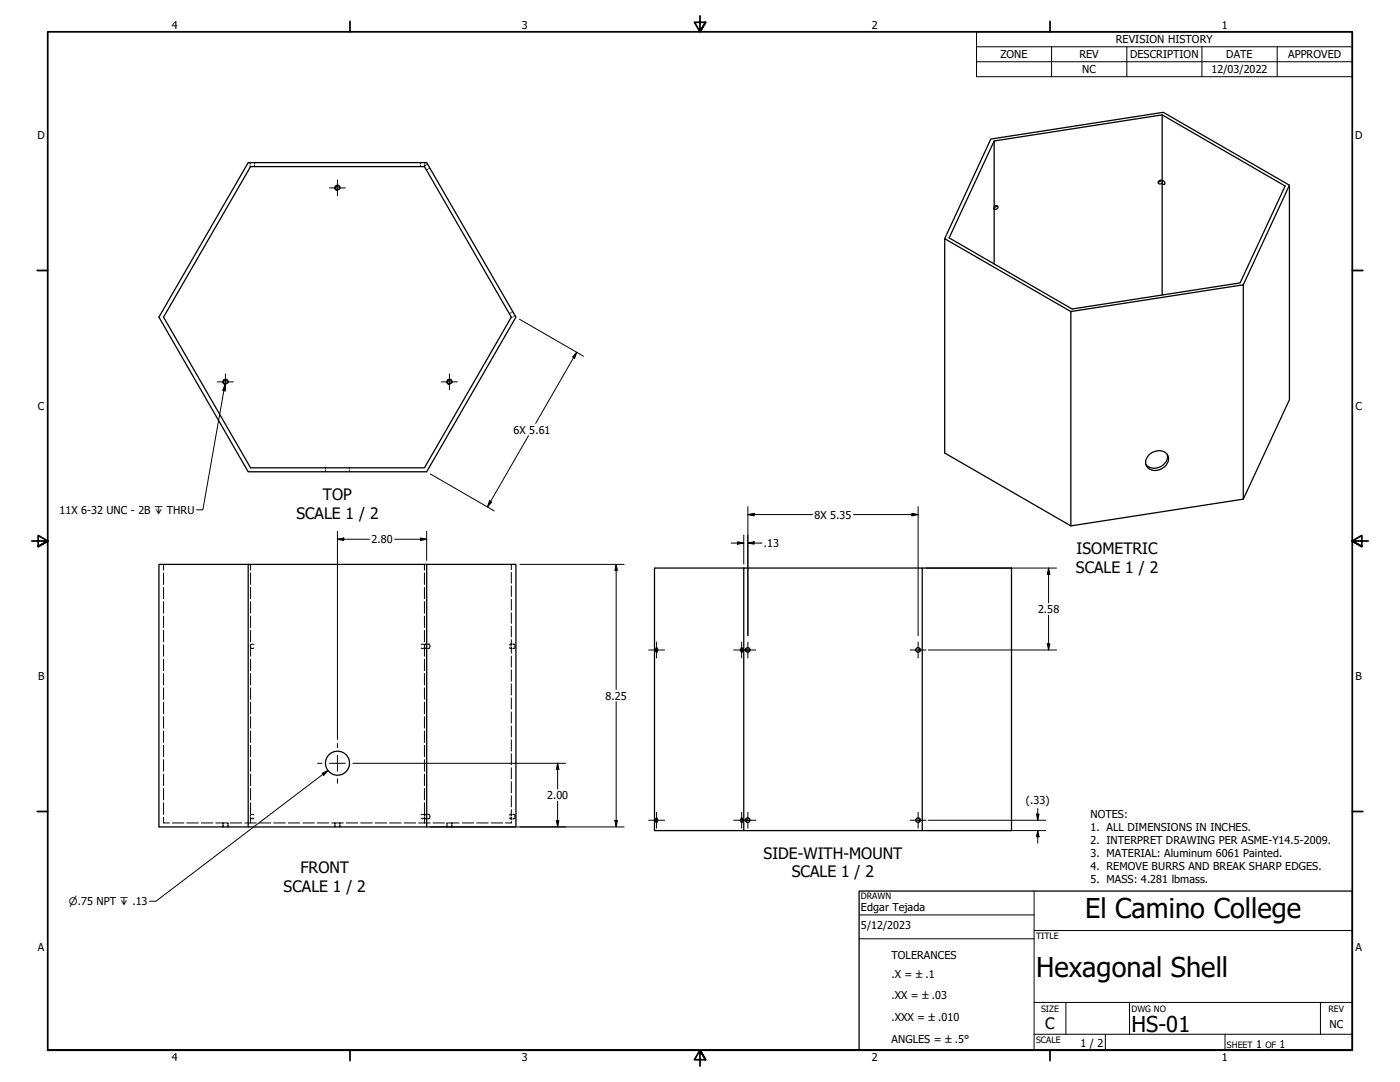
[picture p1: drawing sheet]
<svg xmlns="http://www.w3.org/2000/svg" width="559mm" height="432mm" viewBox="0 0 559 432" stroke-linecap="round" stroke-linejoin="round" font-family="sans-serif">
<!-- layer: Hidden (ANSI) -->
<g fill="none" stroke="#000" stroke-width=".4">
<path d="M99.8 64.9v.6M99.8 66.1v.6M101.6 64.9v.5M101.6 65.9v.6M167.8 64.9v.5M167.8 65.9v.6M169.5 66.4l-.1 .1M169.5 64.9v.4M169.5 65.7v.6M169.9 66l-.4 .2M170.7 67.6l-.5 .3M170.7 65.5l-.4 .2"/>
<path d="M171.6 67.1l-.5 .3M203.8 124.9l-.5 .3M204.5 126.6l-.5 .3M204.7 124.4l-.5 .3M205.5 125.9l-.5 .3M129.9 186.7v.5M129.9 187.8v.5M139.4 186.7v.5M139.4 187.8v.5M65.3 225.2v2.3M65.3 228.7v4.5M65.3 234.4v4.6"/>
<path d="M100 225.2v2.3M100 228.7v4.5M100 234.4v4.6M169.4 225.2v2.3M169.4 228.7v4.5M169.4 234.4v4.6M204.1 225.2v2.1M204.1 228.4v4.3M204.1 233.8v4.3M204.1 239.1v4.4M65.3 240.1v4.6M65.3 245.9v4.5"/>
<path d="M65.3 251.6v4.6M65.3 257.3v4.6M99.9 258.1l.1 .3a.87 .87 0 0 0 1.3 .2M100 240.1v4.6M100 245.9v4.5M100 251.6v4.6M100 257.3v4.6M101.3 257.2l-1-.1-.4 .6M168.1 257.2l.6-.2 .7 .4M169.4 257.4l.1 .3M169.4 257.4l.3-.4 .4 .4M169.4 258.4l.3 .4 .4-.4"/>
<path d="M169.4 240.1v4.6M169.4 245.9v4.5M169.4 251.6v4.6M169.4 257.3v4.6M169.5 258.1l-.1 .3a.87 .87 0 0 1-1.3 .2M169.8 258.8h.4M169.8 257h.4M170.7 258.8h.4M170.7 257h.4M170.9 257.2l.2-.2a1.03 1.03 0 0 1 0 1.8l-.2-.2M203.4 258.4l.4 .4 .3-.4M203.4 257.4l.4-.4 .3 .4"/>
<path d="M203.8 258.8h.4M203.8 257h.4M204 258.1l.1 .3M204.1 257.4l-.1 .3M204.1 244.5v4.3M204.1 249.9v4.3M204.1 255.3v2.1M204.1 258.4v2.3M204.7 258.8h.4M204.7 257h.4M204.9 257.2l.1-.2a1.03 1.03 0 0 1 0 1.8l-.1-.2M65.3 263.1v4.6"/>
<path d="M65.3 268.8v4.6M65.3 274.5v4.6M100 263.1v4.6M100 268.8v4.6M100 274.5v4.6M169.4 263.1v4.6M169.4 268.8v4.6M169.4 274.5v4.6M204.1 261.8v4.5M204.1 267.3v4.5M204.1 272.9v4.5M204.1 278.5v4.5"/>
<path d="M65.3 280.2v4.7M65.3 286v4.6M65.3 291.7v4.6M65.3 297.4v4.6M100 280.2v4.7M100 286v4.6M100 291.7v4.6M100 297.4v4.6M169.4 280.2v4.7M169.4 286v4.6M169.4 291.7v4.6M169.4 297.4v4.6"/>
<path d="M204.1 284.1v4.4M204.1 289.7v4.4M204.1 295.2v4.5M65.3 303.1v4.7M65.3 308.9v4.6M65.3 314.6v4.6M100 303.1v4.7M100 308.9v4.6M100 314.6v4.6M169.4 303.1v4.7M169.4 308.9v4.6M169.4 314.6v4.6"/>
<path d="M204.1 300.8v4.4M204.1 306.4v4.4M204.1 312v4.4M204.1 317.6v4.4M65.3 326.1v2.3h2.3M65.3 320.4v4.6M68.8 328.4h4.6M74.5 328.4h4.7M80.3 328.4h4.7M86.1 328.4h4.6M89.2 328.4v.5M89.2 329.4v.6"/>
<path d="M90.9 328.4v.5M90.9 329.4v.6M91.9 328.4h4.6M97.7 328.4h4.6M99.9 326.1l.1 .3a.87 .87 0 0 0 1.3 .1M100 320.4v4.6M100 326.1v2.3M101.3 325.2l-1-.1-.4 .6M103.4 328.4h4.7M109.2 328.4h4.7M115.1 328.4h4.5M120.8 328.4h4.7"/>
<path d="M126.6 328.4h4.7M132.4 328.4h4.6M133.8 328.4v.5M133.8 329.4v.6M135.6 328.4v.5M135.6 329.4v.6M138.2 328.4h4.6M144 328.4h4.6M149.7 328.4h4.7M155.5 328.4h4.6M161.3 328.4h4.6M167.1 328.4h4.6"/>
<path d="M168.1 325.2l.6-.2 .7 .3M169.4 325.3l.1 .4M169.4 325.3l.3-.3 .4 .3M169.4 326.4l.3 .4 .4-.4M169.4 320.4v4.6M169.4 326.1v2.3M169.5 326.1l-.1 .3a.87 .87 0 0 1-1.3 .1M169.8 326.8h.4M169.8 325h.4M170.7 326.8h.4M170.7 325h.4M170.9 325.2l.2-.2a1.03 1.03 0 0 1 0 1.8l-.2-.2"/>
<path d="M172.8 328.4h4.7M178.5 328.4v.5M178.5 329.4v.6M178.7 328.4h4.6M180.3 328.4v.5M180.3 329.4v.6M184.5 328.4h4.6M190.2 328.4h4.7M196 328.4h4.7M203.4 326.4l.4 .4 .3-.4M203.4 325.3l.4-.3 .3 .3M203.8 326.8h.4"/>
<path d="M203.8 325h.4M204 326.1l.1 .3M204.1 325.3l-.1 .4M204.1 327.7v.7h-2.3M204.1 323.1v2.2M204.1 326.4v.7M204.7 326.8h.4M204.7 325h.4M204.9 325.2l.1-.2a1.03 1.03 0 0 1 0 1.8l-.1-.2"/>
</g>
<!-- layer: Hidden Narrow (ANSI) -->
<g fill="none" stroke="#000" stroke-width=".4">
<path d="M135.7 75.4a1.09 1.09 0 0 0-.6-1.4 1.09 1.09 0 0 0-1.5 .7 1.09 1.09 0 0 0 1 1.4M91 152.8a1.09 1.09 0 0 0-.7-1.4 1.09 1.09 0 0 0-1.4 .8 1.09 1.09 0 0 0 1 1.3M180.4 152.8a1.09 1.09 0 0 0-.6-1.4 1.09 1.09 0 0 0-1.5 .8 1.09 1.09 0 0 0 1 1.3M88.9 328.4v.5M88.9 329.4v.6M91.1 328.4v.5M91.1 329.4v.6M133.6 328.4v.5M133.6 329.4v.6M135.8 328.4v.5M135.8 329.4v.6M178.3 328.4v.5"/>
<path d="M178.3 329.4v.6M180.5 328.4v.5M180.5 329.4v.6"/>
</g>
<!-- layer: Visible (ANSI) -->
<g fill="none" stroke="#000" stroke-width=".51">
<path d="M463.9 45.8l49.1 28.4-18 38.7-67.1 10.4-49.1-28.4 18-38.6M99.1 64.9h71.2l35.6 61.7-35.6 61.7h-71.2l-35.7-61.7zM100 66.5h69.4l34.7 60.1-34.7 60.1h-69.4l-34.7-60.1zM462.5 72.3l.3-.2a.73 .73 0 0 1 1.1 .1 .73 .73 0 0 1-.4 1.1 .78 .78 0 0 1-.8 .1 .78 .78 0 0 1-.4-.8zM463.5 71.9l-.5 .6h-.7M463.9 72.1v-26.3l-67.1 10.5v26.2M463.9 72.1a.9 .9 0 0 1 .9 .5 .9 .9 0 0 1-.2 1.1l-.7-.7v44.7M514.7 73.9l-18.4 39.8M377.1 95.2l18.4-39.7 68.8-10.7 50.4 29.1v85.6l-18.4 39.7M396.8 82.5l.3-.3a.78 .78 0 0 1 .8-.1 .78 .78 0 0 1 .4 .8l-.5 .5-.7 .2-.4-.5zM396.8 83.4v21.9M397.9 82.1l-1.2 .6"/>
<path d="M427.4 124.3l68.9-10.6v85.5l-68.9 10.7zM427.4 124.3l-50.3-29.1v85.6l50.3 29.1M458.7 181.5a4.7 4.7 0 0 1 7.5 .4 5.1 5.1 0 0 1-2.1 5 5.1 5.1 0 0 1-5.4 .2 3.5 3.5 0 0 1 0-5.6zM465.9 181.4a5 5 0 0 1-2.9 4.9 5 5 0 0 1-5.7-.9M99.1 225.2h71.2v104.8h-71.2zM99.1 225.2h-35.7v104.8h35.7M170.3 225.2h35.6v104.8h-35.6M296.9 226.7h71.2v104.8h-71.2zM296.9 226.7h-35.7v104.8h35.7M368.1 226.7h35.6v104.8h-35.6M261.9 258.5a.98 .98 0 0 1 .6 .9 .98 .98 0 0 1-.6 .9l-.3-.9zM295.9 258.5a.98 .98 0 0 1 .6 .9 .98 .98 0 0 1-.6 .9l-.3-.9z"/>
<path d="M297.8 258.9v1M367.2 258.9v1M261.9 326.5a.98 .98 0 0 1 .6 .8 .98 .98 0 0 1-.6 .9l-.3-.9zM295.9 326.5a.98 .98 0 0 1 .6 .8 .98 .98 0 0 1-.6 .9l-.3-.9zM297.8 326.8v1.1M367.2 326.8v1.1"/>
<circle cx="134.7" cy="75" r=".86"/>
<circle cx="90" cy="152.4" r=".86"/>
<circle cx="179.4" cy="152.4" r=".86"/>
<circle cx="298.5" cy="259.4" r=".92"/>
<circle cx="366.4" cy="259.4" r=".92"/>
<circle cx="134.7" cy="304.6" r="4.8"/>
<circle cx="298.5" cy="327.3" r=".92"/>
<circle cx="366.4" cy="327.3" r=".92"/>
</g>
<!-- layer: Border (ANSI) -->
<g fill="none" stroke="#000" stroke-width=".7">
<path d="M139.7 8.5v4.2M279.4 6.3v6.4l-2.2-3.8h4.4l-2.2 3.8 2.2-3.8M419.1 8.5v4.2M14.9 107.9h4.1M539.8 107.9h4.1M12.7 215.9h6.3l-3.8-2.2v4.4l3.8-2.2-3.8 2.2M546.1 215.9h-6.3l3.8-2.2v4.4l-3.8-2.2 3.8 2.2M14.9 323.8h4.1M539.8 323.8h4.1M19 419.1v-406.4h520.8v406.4h-520.8h520.8M139.7 419.1v4.2M419.1 419.1v4.2"/>
<path d="M281.6 422.9l-2.2-3.8 2.2 3.8h-4.4l2.2-3.8v6.3"/>
</g>
<!-- layer: Title (ANSI) -->
<path d="M412.7 355.6v63.5M342.9 365.1h69.8M342.9 374.6h69.8M412.7 371.3h127.1M412.7 412.7h127.1M412.7 400h127.1M425.4 400v12.7M441.2 412.7v6.4M450.8 400v12.7M488.9 412.7v6.4M527 400v12.7" fill="none" stroke="#000" stroke-width=".4"/>
<path d="M342.9 355.6h196.9v63.5h-196.9z" fill="none" stroke="#000" stroke-width=".51"/>
<!-- layer: Symbol (ANSI) -->
<path d="M389.8 18.7v-6h150v6M419.7 18.7v11.9M449.8 18.7v11.9M479.7 18.7v11.9M509.8 18.7v11.9M539.8 18.7h-150v5.9M539.8 18.7v11.9h-150v-6M389.8 24.6h150M89.8 153.5l.1 2.5-1-.2zM89.8 153.5l-8.8 50h-2.5M128.6 308.6l2.3-1.1-1.7 1.9zM130.9 307.5l-68.7 52.2h-2.5" fill="none" stroke="#000" stroke-width=".4"/>
<!-- layer: Dimension (ANSI) -->
<g fill="none" stroke="#000" stroke-width=".4">
<path d="M207.3 127.4l25.6 14.8M230.2 140.6l-.8 2.4-.9-.5zM230.2 140.6l-16.4 28.4M210.9 173.9l-16.3 28.4M171.7 189.1l25.6 14.8M195.4 199.8l.9 .5-1.7 2zM134.7 215.2l2.5-.5v1zM134.7 215.2h12.7M134.7 212v83.1M157.5 215.2h12.8M167.8 214.7l2.5 .5-2.5 .5zM170.3 212v11.6"/>
<path d="M291.8 216.7h5.1M294.4 216.2l2.5 .5-2.5 .5zM296.9 213.6v11.5M298.5 205.4l2.5-.5v1zM298.5 216.7l2.5-.5v1zM298.5 205.4h25.8M298.5 202.2v51.5M298.5 216.7h5.6M340.7 205.4h25.8M364 204.9l2.5 .5-2.5 .5zM366.5 202.2v51.5M207.5 225.2h41.6"/>
<path d="M245.9 225.2l.5 2.5h-1zM245.9 225.2v49.9M369.7 226.7h52M418.5 226.7l.5 2.5h-1zM418.5 226.7v13.9M370.5 259.4h51.2M418 256.9h1l-.5 2.5zM418.5 245.5v13.9M245.9 280v50M142.6 304.6h83.1M222.6 304.6l.5 2.5h-1zM222.6 304.6v10.2"/>
<path d="M222.6 319.7v10.3M171.9 330h77.2M222.1 327.5h1l-.5 2.5zM245.4 327.5h1l-.5 2.5zM369.7 331.5h47.7M370.5 327.3h46.9M413.7 324.9h1l-.5 2.4zM414.2 331.5l.5 2.4h-1zM414.2 322.6v4.7M414.2 331.5v5"/>
</g>
<g fill="#000">
<path d="M230.2 140.6l-.8 2.4-.9-.5z" fill-rule="evenodd"/>
<path d="M195.4 199.8l.9 .5-1.7 2z" fill-rule="evenodd"/>
<path d="M134.7 215.2l2.5-.5v1z" fill-rule="evenodd"/>
<path d="M167.8 214.7l2.5 .5-2.5 .5z" fill-rule="evenodd"/>
<path d="M294.4 216.2l2.5 .5-2.5 .5z" fill-rule="evenodd"/>
<path d="M298.5 205.4l2.5-.5v1z" fill-rule="evenodd"/>
<path d="M298.5 216.7l2.5-.5v1z" fill-rule="evenodd"/>
<path d="M364 204.9l2.5 .5-2.5 .5z" fill-rule="evenodd"/>
<path d="M245.9 225.2l.5 2.5h-1z" fill-rule="evenodd"/>
<path d="M418.5 226.7l.5 2.5h-1z" fill-rule="evenodd"/>
<path d="M418 256.9h1l-.5 2.5z" fill-rule="evenodd"/>
<path d="M222.6 304.6l.5 2.5h-1z" fill-rule="evenodd"/>
<path d="M222.1 327.5h1l-.5 2.5z" fill-rule="evenodd"/>
<path d="M245.4 327.5h1l-.5 2.5z" fill-rule="evenodd"/>
<path d="M413.7 324.9h1l-.5 2.4z" fill-rule="evenodd"/>
<path d="M414.2 331.5l.5 2.4h-1z" fill-rule="evenodd"/>
</g>
<!-- layer: Center Mark (ANSI) -->
<g fill="none" stroke="#000" stroke-width=".4">
<path d="M131.5 75h6.4M134.7 71.8v6.4M86.8 152.4h6.4M90 149.2v6.4M176.2 152.4h6.4M179.4 149.2v6.4M258.9 259.4h6.3M262.1 256.2v6.4M292.9 259.4h6.3M295.3 259.4h6.4M296 256.2v6.4M298.5 256.2v6.4"/>
<path d="M363.3 259.4h6.3M366.5 256.2v6.4M134.7 296.7v1.7M126.7 304.6h1.8M131.5 304.6h6.4M134.7 301.4v6.4M134.7 310.8v1.7M140.8 304.6h1.8M258.9 327.3h6.3M262.1 324.2v6.3M292.9 327.3h6.3M295.3 327.3h6.4"/>
<path d="M296 324.2v6.3M298.5 324.2v6.3M363.3 327.3h6.3M366.5 324.2v6.3"/>
</g>
<!-- layer: Symbol (ANSI) -->
<g fill="#000">
<path d="M89.8 153.5l.1 2.5-1-.2z" fill-rule="evenodd"/>
<path d="M128.6 308.6l2.3-1.1-1.7 1.9z" fill-rule="evenodd"/>
</g>
<g font-size="10.9">
<text x="433.1" y="366.5">El Camino College</text>
<text x="413.5" y="390">Hexagonal Shell</text>
</g>
<text font-size="8.7" x="451.6" y="411.9">HS-01</text>
<g font-size="6.3">
<text x="128.9" y="199.5">TOP</text>
<text x="118.3" y="206.9">SCALE 1 / 2</text>
<text x="429.7" y="221">ISOMETRIC</text>
<text x="429.5" y="228.5">SCALE 1 / 2</text>
<text x="304.8" y="342.6">SIDE-WITH-MOUNT</text>
<text x="119.9" y="348.4">FRONT</text>
<text x="316" y="350.1">SCALE 1 / 2</text>
<text x="113.2" y="355.9">SCALE 1 / 2</text>
<text x="417.2" y="410.8">C</text>
</g>
<g font-size="4.3">
<text x="68.6" y="11.7">4</text>
<text x="208.3" y="11.7">3</text>
<text x="348" y="11.7">2</text>
<text x="487.7" y="11.7">1</text>
<text x="445.4" y="17.3">REVISION HISTORY</text>
<text x="399.3" y="23.2">ZONE</text>
<text x="430.8" y="23.2">REV</text>
<text x="451" y="23.2">DESCRIPTION</text>
<text x="489.5" y="23.2">DATE</text>
<text x="514.1" y="23.2">APPROVED</text>
<text x="432" y="29.2">NC</text>
<text x="483.6" y="29">12/03/2022</text>
<text x="15" y="55.6">D</text>
<text x="540.9" y="55.6">D</text>
<text x="15.1" y="163.5">C</text>
<text x="541" y="163.5">C</text>
<text x="205" y="173">6X 5.61</text>
<text x="23.7" y="205">11X 6-32 UNC - 2B ↧ THRU</text>
<text x="325.1" y="206.9">8X 5.35</text>
<text x="148.3" y="216.8">2.80</text>
<text x="304.9" y="218.3">.13</text>
<text x="414.3" y="244.6">2.58</text>
<text x="15.2" y="271.5">B</text>
<text x="541.1" y="271.5">B</text>
<text x="241.7" y="279.2">8.25</text>
<text x="218.4" y="318.9">2.00</text>
<text x="409.5" y="320.9">(.33)</text>
<text x="435.2" y="326.4">NOTES:</text>
<text x="435.2" y="331.6">1. ALL DIMENSIONS IN INCHES.</text>
<text x="435.2" y="336.8">2. INTERPRET DRAWING PER ASME-Y14.5-2009.</text>
<text x="435.2" y="342.1">3. MATERIAL: Aluminum 6061 Painted.</text>
<text x="435.2" y="347.3">4. REMOVE BURRS AND BREAK SHARP EDGES.</text>
<text x="435.2" y="352.5">5. MASS: 4.281 lbmass.</text>
<text x="343.7" y="363.5">Edgar Tejada</text>
<text x="343.7" y="370.9">5/12/2023</text>
<text x="15.1" y="379.4">A</text>
<text x="355.9" y="382.8">TOLERANCES</text>
<text x="541" y="379.4">A</text>
<text x="355.9" y="390.2">.X = ±.1</text>
<text x="355.9" y="398.8">.XX = ±.03</text>
<text x="355.9" y="407.5">.XXX = ±.010</text>
<text x="530.6" y="410.1">NC</text>
<text x="355.9" y="416.1">ANGLES = ±.5°</text>
<text x="431.3" y="417.6">1 / 2</text>
<text x="501.3" y="418.3">1</text>
<text x="510.7" y="418.3">1</text>
<text x="68.6" y="423.3">4</text>
<text x="208.3" y="423.3">3</text>
<text x="348" y="423.3">2</text>
<text x="487.7" y="423.3">1</text>
</g>
<text font-size="4.1" x="27.5" y="361.3">⌀.75 NPT ↧ .13</text>
<g font-size="3.5">
<text x="343.7" y="358.9">DRAWN</text>
<text x="413.5" y="374.6">TITLE</text>
<text x="415.5" y="403.9">SIZE</text>
<text x="451.6" y="403.9">DWG NO</text>
<text x="530.3" y="403.9">REV</text>
<text x="413.5" y="416.1">SCALE</text>
<text x="489.7" y="418.3">SHEET</text>
<text x="505.1" y="418.3">OF</text>
</g>
</svg>
